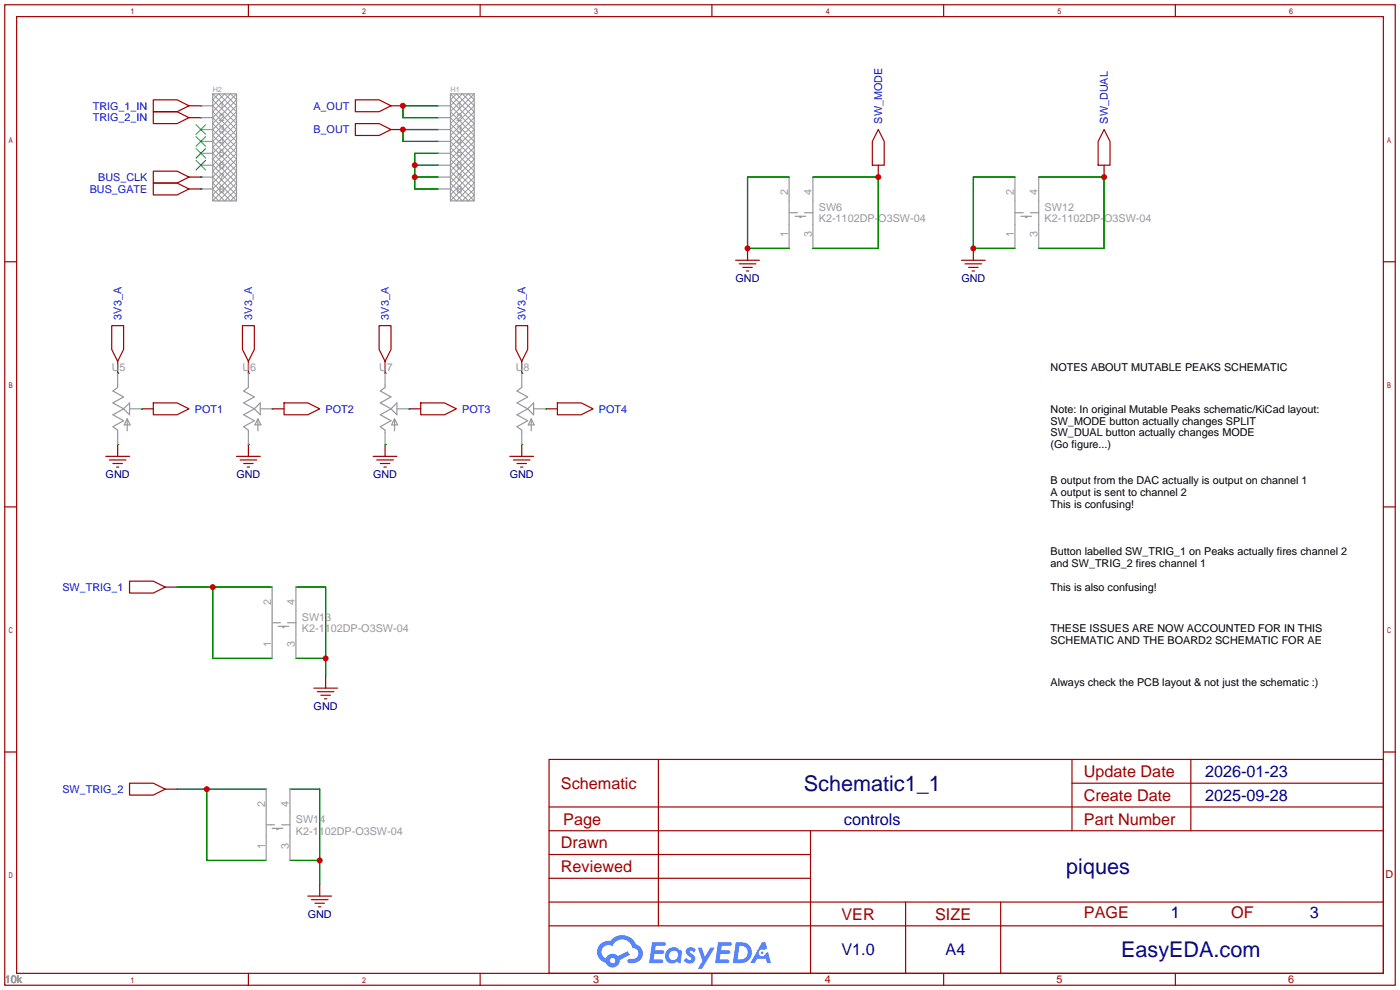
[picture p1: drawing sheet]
<svg xmlns="http://www.w3.org/2000/svg" width="299mm" height="212mm" viewBox="0 0 299 212" stroke-linecap="round" stroke-linejoin="round" font-family="sans-serif">
<g fill="none" stroke="#a10000" stroke-width=".25">
<path d="M1 1h297.2v209.6h-297.2zM3.6 3.6h292.1v204.4h-292.1zM53.1 1v2.6M102.6 1v2.6M152.1 1v2.6M201.7 1v2.6M251.2 1v2.6M1 55.9h2.6M295.7 55.9h2.5M1 108.3h2.6M295.7 108.3h2.5M1 160.7h2.6"/>
<path d="M117.3 162.3h178.4v45.7h-178.4zM117.3 177.5h178.4M117.3 172.5h178.4M140.7 162.3v35.6M173.2 177.5v30.5M229.1 162.3v15.2M229.1 167.4h66.6M254.5 162.3v15.2M295.7 160.7h2.5M117.3 182.6h55.9M117.3 197.9h178.4M117.3 192.8h178.4"/>
<path d="M117.3 187.7h55.9M193.5 192.8v15.2M213.9 192.8v15.2M53.1 208v2.6M102.6 208v2.6M152.1 208v2.6M201.7 208v2.6M251.2 208v2.6"/>
</g>
<g fill="#5487ff">
<path d="M146.9 202.7a1.3 1.3 0 0 1 1.8 .3l-.4 .6a.54 .54 0 0 0-.9-.2l.1 .2a1.34 1.34 0 0 1 1 1.8 1.47 1.47 0 0 1-2.4-.1l.5-.6 .8 .5a.31 .31 0 0 0 .4-.3 .31 .31 0 0 0-.3-.4 1.12 1.12 0 0 1-.6-1.8z"/>
<path d="M149.1 202.5h.9l.6 2 1.2-2h.9l-2.7 4.6h-.9l1-1.7z"/>
<path d="M139.4 201.4h1.6a1.31 1.31 0 0 1 1.2 .2 .4 .4 0 0 1-.3 .5l-1.8 .1-.1 .9h1.6a.4 .4 0 0 1 .4 .4 .4 .4 0 0 1-.4 .4h-1.7l-.2 1.2h1.4a.46 .46 0 0 1 .5 0 .46 .46 0 0 1 .1 .5l-.3 .2h-2.7z"/>
<path d="M153.5 201.4h1.6a1.32 1.32 0 0 1 1.2 .2 .39 .39 0 0 1-.3 .5l-1.8 .1-.1 .9h1.7a.4 .4 0 0 1 .3 .4 .4 .4 0 0 1-.4 .4h-1.7l-.2 1.2h1.4a.46 .46 0 0 1 .5 0 .46 .46 0 0 1 .1 .5l-.3 .2h-2.7z"/>
<path d="M162.9 201.4h.7l.4 1.3-.7 .4a.75 .75 0 0 0-1.1 .3 .75 .75 0 0 0 .5 1 .75 .75 0 0 0 .9-.7l.5-.2 .7 2.3h-.9l-.2-.9h-1.9l-.5 .9h-.9z"/>
<path d="M157.3 201.4l-.7 4.4h1.5a2.27 2.27 0 0 0 2.6-2.2 2.27 2.27 0 0 0-2.7-2.2zM158 202.1a1.5 1.5 0 0 1 1.8 1.6 1.5 1.5 0 0 1-1.9 1.4h-.3z"/>
<path d="M142.7 203a1.6 1.6 0 0 0-.3 2.3 1.6 1.6 0 0 0 2.3 .2l.8 .3 .3-2.4-.2-.3-.4-.1a1.58 1.58 0 0 0-2.5 0zM143.3 203.5a.98 .98 0 0 1 1.6 .4 .98 .98 0 0 1-1.1 1.3 .94 .94 0 0 1-.8-.7 .94 .94 0 0 1 .3-1z"/>
<path d="M128.3 201.8a2.37 2.37 0 0 0 1.2 4 1.54 1.54 0 0 0 1.7 1 1.54 1.54 0 0 0 1.3-1.6l2.1-1.1-.5-.8-2 1a1.57 1.57 0 0 0-2.6 .5 1.5 1.5 0 0 1-.8-2.1 1.5 1.5 0 0 1 2.2-.5 2.23 2.23 0 0 1 2.3-1.4 2.23 2.23 0 0 1 2 1.8 1.16 1.16 0 0 1 1.2 1.1 1.16 1.16 0 0 1-1.1 1.2h-.6a.47 .47 0 0 0-.6 .4 .47 .47 0 0 0 .4 .5 2.17 2.17 0 0 0 2.5-.9 2.17 2.17 0 0 0-.3-2.7l-.8-.4a3.2 3.2 0 0 0-5.5-.7l-1.1 .1zM130.4 205.3a.58 .58 0 0 1 1.1 0 .58 .58 0 0 1-1.1 0z"/>
<circle cx="162.9" cy="203.6" r=".28"/>
</g>
<g fill="none" stroke="#a10000" stroke-width=".25">
<path d="M32.8 21.3h5l2.6 1.3-2.6 1.3h-5zM32.8 23.9h5l2.6 1.2-2.6 1.3h-5zM32.8 39.1h5l2.6 1.3-2.6 1.3h-5zM32.8 36.6h5l2.6 1.2-2.6 1.3h-5zM40.4 22.6h2.5M40.4 25.1h2.5M40.4 37.8h2.5M75.9 21.3h5.1l2.6 1.3-2.6 1.3h-5.1zM75.9 26.4h5.1l2.6 1.3-2.6 1.3h-5.1zM83.6 22.6h2.5M83.6 27.7h2.5M187.7 27.7l1.3 2.5v5.1h-2.6v-5.1z"/>
<path d="M187.7 35.3v2.5M236 27.7l1.2 2.5v5.1h-2.5v-5.1zM236 35.3v2.5M40.4 40.4h2.5M157.2 55.6h5.1M158 56.4h3.5M158.7 57.2h2.1M159.5 57.9h.5M159.8 53.1v2.5M205.5 55.6h5.1M206.2 56.4h3.6M207 57.2h2"/>
<path d="M207.8 57.9h.5M208 53.1v2.5M23.9 69.6h2.5v5.1l-1.3 2.5-1.2-2.5zM25.1 77.2v2.6M51.8 69.6h2.6v5.1l-1.3 2.5-1.3-2.5zM53.1 77.2v2.6M81 69.6h2.6v5.1l-1.3 2.5-1.3-2.5zM82.3 77.2v2.6M110.2 69.6h2.6v5.1l-1.3 2.5-1.3-2.5zM111.5 77.2v2.6M22.6 97.5h5.1M23.4 98.3h3.5"/>
<path d="M24.1 99.1h2.1M24.9 99.8h.5M25.1 95v2.5M30.2 87.4h2.6M32.8 86.1h5l2.6 1.3-2.6 1.2h-5zM50.5 97.5h5.1M51.3 98.3h3.6M52.1 99.1h2M52.8 99.8h.5M53.1 95v2.5M58.2 87.4h2.5M60.7 86.1h5.1l2.5 1.3-2.5 1.2h-5.1z"/>
<path d="M79.8 97.5h5M80.5 98.3h3.6M81.3 99.1h2M82 99.8h.5M82.3 95v2.5M87.4 87.4h2.5M89.9 86.1h5.1l2.5 1.3-2.5 1.2h-5.1zM109 97.5h5M109.7 98.3h3.6M110.5 99.1h2M111.3 99.8h.5M111.5 95v2.5"/>
<path d="M116.6 87.4h2.5M119.1 86.1h5.1l2.5 1.3-2.5 1.2h-5.1zM27.7 124.2h5.1l2.5 1.3-2.5 1.2h-5.1zM35.3 125.5h2.5M67.1 147.1h5M67.8 147.8h3.6M68.6 148.6h2M69.3 149.4h.5M69.6 144.5v2.6M27.7 167.4h5.1l2.5 1.3-2.5 1.2h-5.1zM35.3 168.7h2.5M65.8 191.5h5.1"/>
<path d="M66.5 192.3h3.6M67.3 193h2M68.1 193.8h.5M68.3 189v2.5"/>
</g>
<g fill="none" stroke="#008700" stroke-width=".25">
<path d="M42.9 22.6h.1M42.9 25.1h.1M42.9 37.8h.1M88.6 37.8h5.1M88.6 35.3h5.1M93.7 22.6h-7.6v2.5h7.6M93.7 27.7h-7.6v2.5h7.6M93.7 32.8h-5.1v7.6h5.1M168.7 37.8h-8.9v15.3h8.9M173.7 37.8h14v15.3h-14M216.9 37.8h-8.9v15.3h8.9M222 37.8h14v15.3h-14"/>
<path d="M42.9 40.4h.1M25.1 79.8h.1M53.1 79.8h.1M82.3 79.8h.1M111.5 79.8h.1M25.1 95h.1M30.2 87.4h.1M53.1 95h.1M58.2 87.4h.1M82.3 95h.1M87.4 87.4h.1M111.5 95h.1"/>
<path d="M116.6 87.4h.1M37.8 125.5h20.4M45.5 125.5v15.2h12.7M63.2 125.5h6.4v19M63.2 140.7h6.4M37.8 168.7h19.1M44.2 168.7v15.2h12.7M62 168.7h6.3v20.3M62 183.9h6.3"/>
</g>
<g fill="none" stroke="#999" stroke-width=".25">
<path d="M42.9 22.6h2.6M42.9 25.1h2.6M42.9 27.7h2.6M42.9 30.2h2.6M42.9 32.8h2.6M42.9 35.3h2.6M42.9 37.8h2.6M45.5 20.1h5v22.8h-5zM93.7 22.6h2.6M93.7 25.1h2.6M93.7 27.7h2.6M93.7 30.2h2.6"/>
<path d="M93.7 32.8h2.6M93.7 35.3h2.6M93.7 37.8h2.6M96.3 20.1h5v22.8h-5zM168.7 37.8v15.3M173.7 37.8v15.3M216.9 37.8v15.3M222 37.8v15.3M42.9 40.4h2.6M93.7 40.4h2.6M168.7 45.5h1.7M169.9 46.2h2.3"/>
<path d="M170.9 46.2v.3h.3v-.3M172 45.5h1.7M216.9 45.5h1.8M218.2 46.2h2.3M219.2 46.2v.3h.3v-.3M220.2 45.5h1.8M25.1 79.8v3l-1 .8 2.3 1.2-2.3 1.3 2.3 1.3M53.1 79.8v3l-1 .8 2.3 1.2-2.3 1.3 2.3 1.3M82.3 79.8v3l-1 .8 2.3 1.2-2.3 1.3 2.3 1.3M111.5 79.8v3l-1 .8 2.3 1.2-2.3 1.3 2.3 1.3M26.4 87.4l-2.3 1.2 2.3 1.3-2.3 1.3 1 .7v3.1M27.2 89.5v2.6"/>
<path d="M27.2 89.5l.6 1.3h-1.3zM27.7 86.1v2.5l-1.3-1.2zM27.7 87.4h2.5M54.4 87.4l-2.3 1.2 2.3 1.3-2.3 1.3 1 .7v3.1M55.1 89.5l.7 1.3h-1.3zM55.1 89.5v2.6M55.6 87.4h2.6M55.6 86.1v2.5l-1.2-1.2zM83.6 87.4l-2.3 1.2 2.3 1.3-2.3 1.3 1 .7v3.1M84.3 89.5l.7 1.3h-1.3zM84.3 89.5v2.6M84.8 87.4h2.6"/>
<path d="M84.8 86.1v2.5l-1.2-1.2zM112.8 87.4l-2.3 1.2 2.3 1.3-2.3 1.3 1 .7v3.1M113.5 89.5l.7 1.3h-1.3zM113.5 89.5v2.6M114 87.4h2.6M114 86.1v2.5l-1.2-1.2zM58.2 125.5v15.2M58.2 133.1h1.7M59.4 133.9h2.3M60.5 133.9v.2h.2v-.2M61.5 133.1h1.7M63.2 125.5v15.2"/>
<path d="M56.9 168.7v15.2M56.9 176.3h1.8M58.2 177h2.3M59.2 177v.3h.2v-.3M60.2 176.3h1.8M62 168.7v15.2"/>
</g>
<path d="M45.5 21.3l5 5.1-5 5.1 5 5.1-5 5.1 1.2 1.2 3.8-3.8-5-5.1 5-5-5-5.1 3.8-3.8 1.2 1.2-5 5.1 5 5.1-5 5.1 5 5.1-1.2 1.2-3.8-3.8 5-5.1-5-5 5-5.1-3.8-3.8zM45.5 20.1l5 5-5 5.1 5 5.1-5 5.1 2.5 2.5 2.5-2.5-5-5.1 5-5.1-5-5.1 5-5M96.3 21.3l1.2-1.2 3.8 3.8-5 5.1 5 5-5 5.1 3.8 3.8 1.2-1.2-5-5.1 5-5.1-5-5.1 5-5.1-1.2-1.2-3.8 3.8 5 5.1-5 5 5 5.1-3.8 3.8-1.2-1.2 5-5.1-5-5.1 5-5.1zM96.3 20.1l5 5-5 5.1 5 5.1-5 5.1 2.5 2.5 2.5-2.5-5-5.1 5-5.1-5-5.1 5-5M45.5 42.9l5-5.1-5-5 5-5.1-5-5.1 2.5-2.5 2.5 2.5-5 5.1 5 5.1-5 5 5 5.1M96.3 42.9l5-5.1-5-5 5-5.1-5-5.1 2.5-2.5 2.5 2.5-5 5.1 5 5.1-5 5 5 5.1" fill="none" stroke="#999" stroke-width=".21"/>
<path d="M41.9 26.7l2 2M41.9 29.2l2 2M41.9 31.8l2 2M41.9 34.3l2 2M43.9 26.7l-2 2M43.9 29.2l-2 2M43.9 31.8l-2 2M43.9 34.3l-2 2" fill="none" stroke="#3c3" stroke-width=".25"/>
<g fill="#c00">
<circle cx="68.3" cy="183.9" r=".63"/>
<circle cx="69.6" cy="140.7" r=".63"/>
<circle cx="159.8" cy="53.1" r=".63"/>
<circle cx="208" cy="53.1" r=".63"/>
<circle cx="187.7" cy="37.8" r=".63"/>
<circle cx="236" cy="37.8" r=".63"/>
<circle cx="86.1" cy="22.6" r=".63"/>
<circle cx="86.1" cy="27.7" r=".63"/>
<circle cx="88.6" cy="37.8" r=".63"/>
<circle cx="88.6" cy="35.3" r=".63"/>
<circle cx="45.5" cy="125.5" r=".63"/>
<circle cx="44.2" cy="168.7" r=".63"/>
</g>
<g font-size="4.6" fill="#000080">
<text x="171.8" y="169">Schematic1_1</text>
<text x="227.9" y="186.8">piques</text>
<text x="239.6" y="204.6">EasyEDA.com</text>
</g>
<g font-size="3.5" fill="#a00000">
<text x="231.6" y="166.1">Update Date</text>
<text x="119.9" y="168.6">Schematic</text>
<text x="231.6" y="171.1">Create Date</text>
<text x="120.4" y="176.2">Page</text>
<text x="231.6" y="176.2">Part Number</text>
<text x="119.9" y="181.3">Drawn</text>
<text x="119.9" y="186.4">Reviewed</text>
<text x="179.8" y="196.5">VER</text>
<text x="199.9" y="196.5">SIZE</text>
<text x="231.6" y="196.3">PAGE</text>
<text x="263.1" y="196.3">OF</text>
</g>
<g font-size="3.5" fill="#000080">
<text x="257.6" y="166.1">2026-01-23</text>
<text x="257.6" y="171.1">2025-09-28</text>
<text x="180.4" y="176.2">controls</text>
<text x="250.2" y="196.3">1</text>
<text x="280" y="196.3">3</text>
<text x="179.8" y="204.2">V1.0</text>
<text x="202.1" y="204.2">A4</text>
</g>
<g font-size="2.3" fill="#00f">
<text x="19.8" y="23.4">TRIG_1_IN</text>
<text x="67" y="23.4">A_OUT</text>
<text x="19.8" y="26">TRIG_2_IN</text>
<text x="67" y="28.5">B_OUT</text>
<text x="188.5" y="26.4" transform="rotate(-90 188.5 26.4)">SW_MODE</text>
<text x="236.8" y="26.4" transform="rotate(-90 236.8 26.4)">SW_DUAL</text>
<text x="19.2" y="41.2">BUS_GATE</text>
<text x="21" y="38.7">BUS_CLK</text>
<text x="26" y="68.3" transform="rotate(-90 26 68.3)">3V3_A</text>
<text x="53.9" y="68.3" transform="rotate(-90 53.9 68.3)">3V3_A</text>
<text x="83.1" y="68.3" transform="rotate(-90 83.1 68.3)">3V3_A</text>
<text x="112.3" y="68.3" transform="rotate(-90 112.3 68.3)">3V3_A</text>
<text x="41.7" y="88.2">POT1</text>
<text x="69.6" y="88.2">POT2</text>
<text x="98.8" y="88.2">POT3</text>
<text x="128" y="88.2">POT4</text>
<text x="13.3" y="126.3">SW_TRIG_1</text>
<text x="13.3" y="169.5">SW_TRIG_2</text>
</g>
<g font-size="2.3" fill="#999">
<text x="46.7" y="23.4">1</text>
<text x="97.5" y="23.4">1</text>
<text x="46.7" y="25.9">2</text>
<text x="46.7" y="28.5">3</text>
<text x="97.5" y="25.9">2</text>
<text x="97.5" y="28.5">3</text>
<text x="46.7" y="31">4</text>
<text x="46.7" y="33.6">5</text>
<text x="97.5" y="31">4</text>
<text x="97.5" y="33.6">5</text>
<text x="46.7" y="36.1">6</text>
<text x="46.7" y="38.6">7</text>
<text x="46.7" y="41.2">8</text>
<text x="97.5" y="36.1">6</text>
<text x="97.5" y="38.6">7</text>
<text x="97.5" y="41.2">8</text>
<text x="168.4" y="41.7" transform="rotate(-90 168.4 41.7)">2</text>
<text x="173.5" y="41.7" transform="rotate(-90 173.5 41.7)">4</text>
<text x="216.7" y="41.7" transform="rotate(-90 216.7 41.7)">2</text>
<text x="221.8" y="41.7" transform="rotate(-90 221.8 41.7)">4</text>
<text x="175" y="45">SW6</text>
<text x="175" y="47.5">K2-1102DP-O3SW-04</text>
<text x="223.3" y="45">SW12</text>
<text x="223.3" y="47.5">K2-1102DP-O3SW-04</text>
<text x="168.4" y="50.6" transform="rotate(-90 168.4 50.6)">1</text>
<text x="173.5" y="50.6" transform="rotate(-90 173.5 50.6)">3</text>
<text x="216.7" y="50.6" transform="rotate(-90 216.7 50.6)">1</text>
<text x="221.8" y="50.6" transform="rotate(-90 221.8 50.6)">3</text>
<text x="23.9" y="79.3">U5</text>
<text x="51.8" y="79.3">U6</text>
<text x="81" y="79.3">U7</text>
<text x="110.2" y="79.3">U8</text>
<text x="57.9" y="129.3" transform="rotate(-90 57.9 129.3)">2</text>
<text x="63" y="129.3" transform="rotate(-90 63 129.3)">4</text>
<text x="64.5" y="132.6">SW13</text>
<text x="64.5" y="135.2">K2-1102DP-O3SW-04</text>
<text x="57.9" y="138.2" transform="rotate(-90 57.9 138.2)">1</text>
<text x="63" y="138.2" transform="rotate(-90 63 138.2)">3</text>
<text x="56.7" y="172.5" transform="rotate(-90 56.7 172.5)">2</text>
<text x="61.7" y="172.5" transform="rotate(-90 61.7 172.5)">4</text>
<text x="63.2" y="175.8">SW14</text>
<text x="63.2" y="178.4">K2-1102DP-O3SW-04</text>
<text x="56.7" y="181.4" transform="rotate(-90 56.7 181.4)">1</text>
<text x="61.7" y="181.4" transform="rotate(-90 61.7 181.4)">3</text>
<text x="1" y="210.1">10k</text>
</g>
<g font-size="2.3" fill="#000080">
<text x="157.2" y="60.2">GND</text>
<text x="205.5" y="60.2">GND</text>
<text x="22.6" y="102.2">GND</text>
<text x="50.5" y="102.2">GND</text>
<text x="79.7" y="102.2">GND</text>
<text x="108.9" y="102.2">GND</text>
<text x="67" y="151.7">GND</text>
<text x="65.8" y="196.1">GND</text>
</g>
<g font-size="2.3">
<text x="224.5" y="79.3">NOTES ABOUT MUTABLE PEAKS SCHEMATIC</text>
<text x="224.5" y="88.2">Note: In original Mutable Peaks schematic/KiCad layout:</text>
<text x="224.5" y="90.7">SW_MODE button actually changes SPLIT</text>
<text x="224.5" y="93.3">SW_DUAL button actually changes MODE</text>
<text x="224.5" y="95.8">(Go figure...)</text>
<text x="224.5" y="103.4">B output from the DAC actually is output on channel 1</text>
<text x="224.5" y="106">A output is sent to channel 2</text>
<text x="224.5" y="108.5">This is confusing!</text>
<text x="224.5" y="118.7">Button labelled SW_TRIG_1 on Peaks actually fires channel 2</text>
<text x="224.5" y="121.2">and SW_TRIG_2 fires channel 1</text>
<text x="224.5" y="126.3">This is also confusing!</text>
<text x="224.5" y="135.2">THESE ISSUES ARE NOW ACCOUNTED FOR IN THIS</text>
<text x="224.5" y="137.7">SCHEMATIC AND THE BOARD2 SCHEMATIC FOR AE</text>
<text x="224.5" y="146.6">Always check the PCB layout &amp; not just the schematic :)</text>
</g>
<g font-size="2.3" fill="#a00000">
<text x="296.1" y="187.7">D</text>
<text x="126.7" y="210.1">3</text>
<text x="176.3" y="210.1">4</text>
<text x="225.8" y="210.1">5</text>
<text x="275.3" y="210.1">6</text>
</g>
<g font-size="1.6" fill="#999">
<text x="45.5" y="19.8">H2</text>
<text x="96.3" y="19.8">H1</text>
</g>
</svg>
